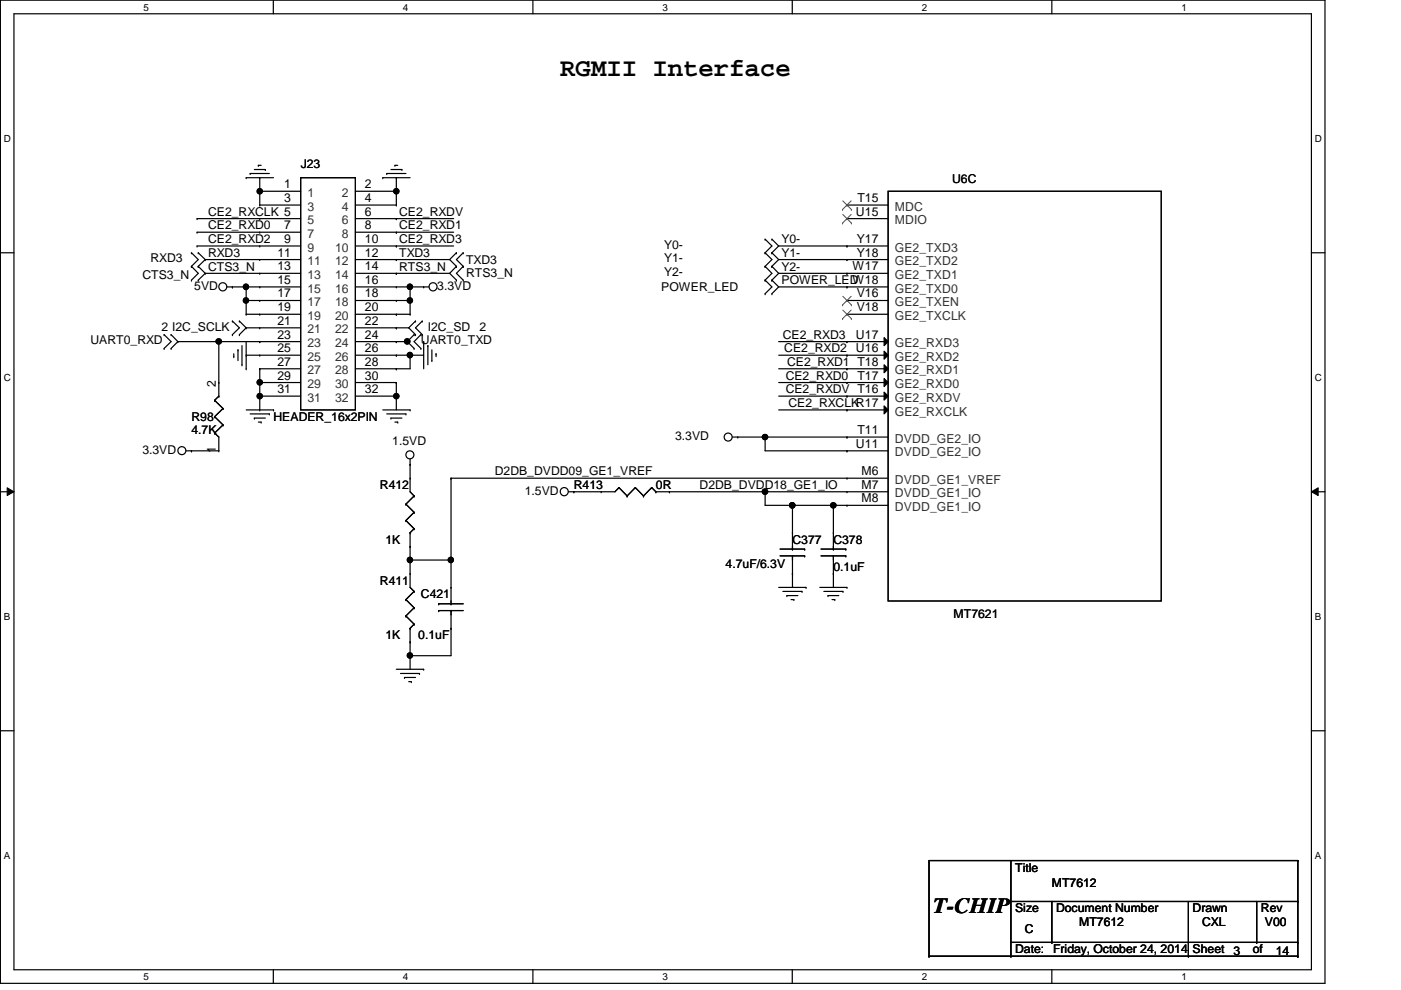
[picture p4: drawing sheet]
<svg xmlns="http://www.w3.org/2000/svg" width="297mm" height="210mm" viewBox="0 0 297 210" stroke-linecap="round" stroke-linejoin="round" font-family="sans-serif">
<path d="M.1 0h280.8v208.5h-280.8zM3 2.9h275v202.7h-275z" fill="none" stroke="#000" stroke-width=".25"/>
<g fill="#fff">
<path d="M30.4 .3h1.2v2.4h-1.2z"/>
<path d="M30.4 205.9h1.2v2.3h-1.2z"/>
</g>
<path d="M58 0v2.9M58 205.6v2.9" fill="none" stroke="#000" stroke-width=".25"/>
<g fill="#fff">
<path d="M85.4 .3h1.2v2.4h-1.2z"/>
<path d="M85.4 205.9h1.2v2.3h-1.2z"/>
</g>
<path d="M113 0v2.9M113 205.6v2.9" fill="none" stroke="#000" stroke-width=".25"/>
<g fill="#fff">
<path d="M140.5 .3h1.1v2.4h-1.1z"/>
<path d="M140.5 205.9h1.1v2.3h-1.1z"/>
</g>
<path d="M168 0v2.9M168 205.6v2.9" fill="none" stroke="#000" stroke-width=".25"/>
<g fill="#fff">
<path d="M195.4 .3h1.2v2.4h-1.2z"/>
<path d="M195.4 205.9h1.2v2.3h-1.2z"/>
</g>
<path d="M223 0v2.9M223 205.6v2.9" fill="none" stroke="#000" stroke-width=".25"/>
<g fill="#fff">
<path d="M250.5 .3h1.1v2.4h-1.1z"/>
<path d="M250.5 205.9h1.1v2.3h-1.1z"/>
<path d="M.8 28.2h1.5v2.4h-1.5z"/>
<path d="M278.8 28.2h1.4v2.4h-1.4z"/>
<path d="M.8 78.9h1.5v2.3h-1.5z"/>
<path d="M278.8 78.9h1.4v2.3h-1.4z"/>
</g>
<path d="M.1 53.6h2.9M278 53.6h2.9" fill="none" stroke="#000" stroke-width=".25"/>
<g fill="#fff">
<path d="M.8 129.6h1.4v2.3h-1.4z"/>
<path d="M278.8 129.6h1.3v2.3h-1.3z"/>
</g>
<path d="M.1 104.3h2.9M278 104.3h2.9" fill="none" stroke="#000" stroke-width=".25"/>
<path d="M1.5 103.4l1.5 .9-1.5 .8zM278 104.3l1.5-.9v1.7z" fill="#000"/>
<path d="M1.5 103.4l1.5 .9-1.5 .8zM278 104.3l1.5-.9v1.7z" fill="none" stroke="#000" stroke-width=".21"/>
<g fill="#fff">
<path d="M.8 180.3h1.4v2.3h-1.4z"/>
<path d="M278.8 180.3h1.3v2.3h-1.3z"/>
</g>
<g fill="none" stroke="#000" stroke-width=".25">
<path d="M52.2 37.7h.1M52.2 37.7h5.8M53 36.8h.1M53 36.8h4.1M53.9 35.9h2.4M54.8 35.1h.1M54.8 35.1h.6M55.1 37.7h.1M55.1 37.7v5.8M56.3 35.9h.1M63.8 37.7h11.5v49.2h-11.5zM81.1 37.7h.1"/>
<path d="M81.1 37.7h5.8M82 36.8h.1M82 36.8h4.1M82.9 35.9h2.3M83.7 35.1h.1M83.7 35.1h.6M84 37.7h.1M84 37.7v5.8M85.2 35.9h.1M40.6 53.6h.1M40.6 56.5h.1M40.6 59.4h.1"/>
<path d="M40.6 53.6l1.4 1.4-1.4 1.5M40.6 56.5l1.4 1.5-1.4 1.4M41.8 46.4h.1M41.8 52.2h.1M41.8 49.2h.1M41.8 52.2h22M41.8 46.4h22M41.8 49.2h22M42 56.5h.1M42 53.6h.1M42 59.4h.1M42 53.6l1.5 1.4"/>
<path d="M42 56.5l1.5 1.5M43.5 55h.1M43.5 58h.1M43.5 55h20.3M43.5 58h20.3M43.5 55l-1.5 1.5M43.5 58l-1.5 1.4M55.1 40.6h.1M55.1 43.5h.1M55.1 46.4h.1M55.1 49.2h.1M55.1 52.2h.1"/>
<path d="M55.1 55h.1M55.1 58h.1M55.1 40.6h8.7M55.1 43.5h8.7M75.3 52.2h20.9M75.3 55h20M75.3 58h20M75.3 46.4h20.9M75.3 49.2h20.9M75.3 40.6h8.7M75.3 43.5h8.7M84 46.4h.1"/>
<path d="M84 49.2h.1M84 52.2h.1M84 55h.1M84 58h.1M84 40.6h.1M84 43.5h.1M95.3 55l1.5 1.5M95.3 58l1.5 1.4M96.8 53.6h.1M96.8 56.5h.1M96.8 59.4h.1M96.8 53.6l-1.5 1.4"/>
<path d="M96.8 56.5l-1.5 1.5M98.2 56.5h.1M98.2 53.6h.1M98.2 59.4h.1M98.2 53.6l-1.4 1.4 1.4 1.5M98.2 56.5l-1.4 1.5 1.4 1.4M162.2 50.7h.1M162.2 53.6h.1M162.2 56.5h.1M162.2 59.4h.1M162.2 50.7l1.5 1.5-1.5 1.4M162.2 53.6l1.5 1.4-1.5 1.5"/>
<path d="M162.2 56.5l1.5 1.5-1.5 1.4M162.2 59.4l1.5 1.4-1.5 1.5M163.7 53.6h.1M163.7 50.7h.1M163.7 56.5h.1M163.7 59.4h.1M163.7 50.7l1.4 1.5M163.7 53.6l1.4 1.4M163.7 56.5l1.4 1.5M163.7 59.4l1.4 1.4M165.1 52.2h23.2M165.1 55h23.2"/>
<path d="M165.1 58h23.2M165.1 52.2l-1.4 1.4M165.1 55l-1.4 1.5M165.1 58l-1.4 1.4M179.6 52.2h.1M179.6 55h.1M179.6 58h.1M179.6 46.4h.1M179.6 43.5h.1M179.6 46.4h8.7M179.6 43.5h8.7M188.3 40.6h57.9v86.8h-57.9z"/>
<path d="M34.8 71h.1M34.8 73.9h.1M34.8 71l1.5 1.4-1.5 1.5M36.3 73.9h.1M36.3 71h.1M36.3 71l1.4 1.4M37.7 72.4h.1M37.7 72.4h26.1M37.7 72.4l-1.4 1.5M46.4 72.4h.1M46.4 72.4v11.6M48.1 60.8h15.7"/>
<path d="M49.3 60.8h.1M49.3 68.1h.1M49.3 71h.1M49.3 68.1l1.5 1.4-1.5 1.5M49.6 75.6h.1M49.6 75v.6M50.5 74.2h.1M50.5 74.2v2.3M50.8 71h.1M50.8 68.1h.1M50.8 68.1l1.4 1.4M51.3 77.3h.1"/>
<path d="M51.3 73.3v4M52.2 60.8h.1M52.2 63.7h.1M52.2 66.6h.1M52.2 69.5h.1M52.2 75.3h.1M52.2 78.2h.1M52.2 75.3h11.6M52.2 63.7h11.6M52.2 66.6h11.6M52.2 60.8v5.8M52.2 72.4v5.8"/>
<path d="M52.2 69.5h11.6M52.2 69.5l-1.4 1.5M55.1 72.4h.1M55.1 78.2h.1M55.1 60.8h.1M55.1 63.7h.1M55.1 66.6h.1M55.1 69.5h.1M55.1 75.3h.1M55.1 78.2h8.7M55.1 78.2v8.7M75.3 60.8h15.7"/>
<path d="M75.3 72.4h11.4M75.3 75.3h14.5M75.3 63.7h11.6M75.3 66.6h11.6M75.3 69.5h11.4M84 66.6h.1M84 75.3h.1M84 78.2h.1M84 69.5h.1M84 72.4h.1M84 60.8h.1M84 63.7h.1"/>
<path d="M86.4 72.4h.1M86.4 72.4l1.4 1.5M86.7 69.5l1.4 1.5M86.9 60.8h.1M86.9 63.7h.1M86.9 66.6h.1M86.9 75.3h.1M86.9 60.8v5.8M86.9 75.3v2.9h-11.6M87.8 71h.1M87.8 73.9h.1M87.8 71l-1.4 1.4"/>
<path d="M88.1 68.1h.1M88.1 71h.1M88.1 68.1l-1.4 1.4M89.2 73.9h.1M89.2 71h.1M89.2 71l-1.4 1.4 1.4 1.5M89.5 71h.1M89.5 68.1h.1M89.5 68.1l-1.4 1.4 1.4 1.5M89.8 60.8h.1M89.8 72.4h.1M89.8 72.4v5.8"/>
<path d="M90.7 73.3h.1M90.7 73.3v4M91.6 76.5h.1M91.6 74.2v2.3M92.5 75h.1M92.5 75v.6M162.2 62.3h.1M163.7 62.3h.1M165.1 60.8h23.2M165.1 72.4h23.2M165.1 75.3h23.2M165.1 78.2h23.2"/>
<path d="M165.1 60.8l-1.4 1.5M179.6 60.8h.1M179.6 72.4h.1M179.6 75.3h.1M179.6 78.2h.1M179.6 66.6h.1M179.6 63.7h.1M179.6 63.7h8.7M179.6 66.6h8.7M187.4 77.3l.9 .9-.9 .8zM187.4 74.5l.9 .8-.9 .9zM187.4 71.6l.9 .8-.9 .9z"/>
<path d="M39.5 95.6h6.9M40.6 95.6h.1M45.5 91.8h.1M45.5 88.3h.1M45.5 84.9h.1M45.5 91.8l.9 .9v2.9M45.5 88.3l1.8 1.8M45.5 84.9l1.8 1.7M46.4 84h.1M46.4 95.6h.1M46.4 81.1h.1M46.4 84l-.9 .9"/>
<path d="M47.3 90.1h.1M47.3 86.6h.1M47.3 90.1l-1.8 1.7M47.3 86.6l-1.8 1.7M52.2 86.9h5.8M53 87.8h4.1M53.9 88.6h.1M53.9 88.6h2.4M54.8 89.5h.6M55.1 84h.1M55.1 86.9h.1M55.1 81.1h.1"/>
<path d="M55.1 81.1h8.7M55.1 84h8.7M55.4 89.5h.1M57.1 87.8h.1M58 86.9h.1M75.3 81.1h8.7M75.3 84h8.7M81.1 86.9h5.8M82 87.8h4.1M82.9 88.6h.1M82.9 88.6h2.3M83.7 89.5h.6"/>
<path d="M84 84h.1M84 81.1h.1M84 81.1v5.8M84.3 89.5h.1M86.1 87.8h.1M86.9 98.5h.1M86.9 86.9h.1M86.9 97.3v7l.9 .9M155.3 92.7h33M156.4 92.7h.1M162.2 92.7h.1M162.2 92.7v2.9h26.1"/>
<path d="M165.1 81.1h23.2M165.1 84h23.2M165.1 86.9h23.2M179.6 95.6h.1M179.6 92.7h.1M179.6 81.1h.1M179.6 84h.1M179.6 86.9h.1M187.4 86.1l.9 .8-.9 .9zM187.4 83.1l.9 .9-.9 .8zM187.4 80.3l.9 .8-.9 .9zM86.1 106.9h.1"/>
<path d="M86.1 110.4h.1M86.1 106.9l1.7 1.7M86.1 110.4l1.7 1.7M86.9 118.7h.1M86.9 115.9h.1M86.9 112.9h.1M86.9 101.4h.1M86.9 112.9v11.6l.9 .9M86.9 118.7h8.7M87.8 105.2h.1M87.8 108.6h.1M87.8 112.1h.1"/>
<path d="M87.8 105.2l-1.7 1.7M87.8 108.6l-1.7 1.8M87.8 112.1l-.9 .8M95.6 118.7h.1M95.6 101.4h.1M95.6 101.4v26.6M95.6 101.4h92.7M121.7 104.3h.1M127.5 104.3h.1M131.2 103.4h.1M131.2 103.4l-.8 .9h-9.9M131.2 103.4l1.8 1.8"/>
<path d="M133 105.2h.1M134.7 103.4h.1M134.7 103.4l-1.7 1.8M134.7 103.4l1.7 1.8M136.4 105.2h.1M138.2 103.4h.1M138.2 103.4l-1.8 1.8M138.2 103.4l.9 .9M139.1 104.3h.1M139.1 104.3h49.2M141.9 104.3h.1M162.2 104.3h.1"/>
<path d="M162.2 104.3v2.8h26.1M165.4 117.9h5.2M165.4 116.4h5.2M168 107.1h.1M168 116.4h.1M168 117.9h.1M168 112.9h.1M168 107.1v9.3M168 117.9v6.6M170.6 117.9h.1M170.6 116.4h.1M174.1 117.9h5.2"/>
<path d="M174.1 116.4h5.2M176.7 107.1h.1M176.7 116.4h.1M176.7 117.9h.1M176.7 112.9h.1M176.7 107.1v9.3M176.7 117.9v6.6M179.3 117.9h.1M179.3 116.4h.1M179.6 101.4h.1M179.6 107.1h.1M179.6 104.3h.1"/>
<path d="M86.1 127.1h.1M86.1 130.6h.1M86.1 127.1l1.7 1.8M86.1 130.6l1.7 1.7M86.9 139h.1M86.9 136.1h.1M86.9 133.2h.1M86.9 121.6h.1M86.9 133.2v8.7M87.8 125.4h.1M87.8 128.9h.1M87.8 132.3h.1"/>
<path d="M87.8 125.4l-1.7 1.7M87.8 128.9l-1.7 1.7M87.8 132.3l-.9 .9M93 129.5h.1M93 128h.1M93 129.5h5.2M93 128h5.2M95.6 133.2h.1M95.6 128h.1M95.6 129.5h.1M95.6 124.5h.1M95.6 129.5v9.5h-8.7"/>
<path d="M165.1 124.5h5.8M166 125.4h4M166.8 126.3h.1M166.8 126.3h2.4M167.7 127.1h.6M168 121.6h.1M168.3 127.1h.1M170 125.4h.1M170.9 124.5h.1M173.8 124.5h5.8M174.7 125.4h4M175.6 126.3h.1"/>
<path d="M175.6 126.3h2.2M176.4 127.1h.6M176.7 121.6h.1M177 127.1h.1M178.7 125.4h.1M179.6 124.5h.1M.1 154.9h2.9M84 141.9h5.8M84.9 142.8h4M85.8 143.6h.1M85.8 143.6h2.3M86.7 144.5h.5"/>
<path d="M87.2 144.5h.1M88.9 142.8h.1M89.8 141.9h.1M278 154.9h2.9M214.3 182.5v20.2M214.3 191.1h60.9M214.3 199.8h60.9M223 199.8h.1M223 191.1v8.7M252 191.1v11.6M266.4 199.8h.1M266.4 191.1v8.7"/>
<path d="M275.2 182.5h.1M275.2 191.1h.1M275.2 199.8h.1M275.2 182.5h-78.2v20.2M275.2 182.5v20.2M197 202.7h.1M197 202.7h78.2M214.3 202.7h.1M252 202.7h.1M275.2 202.7h.1"/>
<circle cx="55.1" cy="40.6" r=".56"/>
<circle cx="84" cy="40.6" r=".56"/>
<circle cx="46.4" cy="72.4" r=".56"/>
<circle cx="47.2" cy="60.8" r=".86"/>
<circle cx="52.1" cy="60.8" r=".56"/>
<circle cx="52.1" cy="63.7" r=".56"/>
<circle cx="86.3" cy="72.4" r=".56"/>
<circle cx="86.9" cy="75.3" r=".56"/>
<circle cx="86.9" cy="60.8" r=".56"/>
<circle cx="86.9" cy="63.7" r=".56"/>
<circle cx="91.8" cy="60.8" r=".86"/>
<circle cx="38.6" cy="95.5" r=".85"/>
<circle cx="55.1" cy="81.1" r=".56"/>
<circle cx="55.1" cy="84" r=".56"/>
<circle cx="84" cy="84" r=".56"/>
<circle cx="86.9" cy="96.4" r=".85"/>
<circle cx="154.4" cy="92.7" r=".85"/>
<circle cx="162.2" cy="92.7" r=".56"/>
<circle cx="86.9" cy="118.7" r=".56"/>
<circle cx="95.6" cy="118.7" r=".56"/>
<circle cx="119.6" cy="104.2" r=".86"/>
<circle cx="162.2" cy="104.2" r=".57"/>
<circle cx="168" cy="107.1" r=".56"/>
<circle cx="176.7" cy="107.2" r=".56"/>
<circle cx="86.9" cy="139" r=".56"/>
</g>
<g fill="#000">
<path d="M187.4 77.3l.9 .9-.9 .8zM187.4 74.5l.9 .8-.9 .9zM187.4 71.6l.9 .8-.9 .9zM187.4 86.1l.9 .8-.9 .9zM187.4 83.1l.9 .9-.9 .8zM187.4 80.3l.9 .8-.9 .9z"/>
<circle cx="55.1" cy="40.6" r=".56"/>
<circle cx="84" cy="40.6" r=".56"/>
<circle cx="46.4" cy="72.4" r=".56"/>
<circle cx="52.1" cy="60.8" r=".56"/>
<circle cx="52.1" cy="63.7" r=".56"/>
<circle cx="86.3" cy="72.4" r=".56"/>
<circle cx="86.9" cy="75.3" r=".56"/>
<circle cx="86.9" cy="60.8" r=".56"/>
<circle cx="86.9" cy="63.7" r=".56"/>
<circle cx="55.1" cy="81.1" r=".56"/>
<circle cx="55.1" cy="84" r=".56"/>
<circle cx="84" cy="84" r=".56"/>
<circle cx="162.2" cy="92.7" r=".56"/>
<circle cx="86.9" cy="118.7" r=".56"/>
<circle cx="95.6" cy="118.7" r=".56"/>
<circle cx="162.2" cy="104.2" r=".57"/>
<circle cx="168" cy="107.1" r=".56"/>
<circle cx="176.7" cy="107.2" r=".56"/>
<circle cx="86.9" cy="139" r=".56"/>
</g>
<g fill="none" stroke="#4c4c4c" stroke-width=".21">
<path d="M178.6 47.3h.1M178.6 44.4h.1M178.7 45.5l1.8 1.8M178.7 42.6l1.8 1.8M180.5 45.5l-1.9 1.8M180.5 42.6l-1.9 1.8M180.5 47.3h.1M180.5 44.4h.1M178.6 67.6h.1M178.6 64.6h.1M178.7 65.7l1.8 1.9M178.7 62.8l1.8 1.8"/>
<path d="M180.5 65.7l-1.9 1.9M180.5 62.8l-1.9 1.8M180.5 67.6h.1M180.5 64.6h.1"/>
</g>
<text font-size="5.5" x="118.8" y="16.2">RGMII Interface</text>
<text font-size="4.6" x="197.8" y="193.5">T-CHIP</text>
<g font-size="2.6">
<text x="63.8" y="35.6">J23</text>
<text x="60.3" y="39.9">1</text>
<text x="77.4" y="39.9">2</text>
<text x="201.9" y="38.8">U6C</text>
<text x="44.1" y="45.8">CE2_RXCLK 5</text>
<text x="60.3" y="42.8">3</text>
<text x="77.4" y="42.8">4</text>
<text x="77.4" y="45.7">6</text>
<text x="84.6" y="45.8">CE2_RXDV</text>
<text x="181.5" y="45.7">U15</text>
<text x="181.8" y="42.8">T15</text>
<text x="44.1" y="51.6">CE2_RXD2</text>
<text x="44.1" y="48.6">CE2_RXD0</text>
<text x="60.3" y="48.6">7</text>
<text x="60.3" y="51.5">9</text>
<text x="77.4" y="48.6">8</text>
<text x="77.4" y="51.5">10</text>
<text x="84.6" y="48.6">CE2_RXD1</text>
<text x="84.6" y="51.6">CE2_RXD3</text>
<text x="140.8" y="52.7">Y0-</text>
<text x="165.7" y="51.6">Y0-</text>
<text x="181.7" y="51.5">Y17</text>
<text x="30.2" y="59.1">CTS3_N</text>
<text x="31.9" y="55.6">RXD3</text>
<text x="44.1" y="54.4">RXD3</text>
<text x="44.1" y="57.4">CTS3_N</text>
<text x="58.8" y="54.4">11</text>
<text x="58.8" y="57.3">13</text>
<text x="77.4" y="54.4">12</text>
<text x="77.4" y="57.3">14</text>
<text x="84.6" y="54.4">TXD3</text>
<text x="84.6" y="57.4">RTS3_N</text>
<text x="98.8" y="55.9">TXD3</text>
<text x="98.8" y="58.8">RTS3_N</text>
<text x="140.8" y="55.6">Y1-</text>
<text x="140.8" y="58.5">Y2-</text>
<text x="165.7" y="54.4">Y1-</text>
<text x="165.7" y="57.4">Y2-</text>
<text x="180.8" y="57.3">W17</text>
<text x="181.7" y="54.4">Y18</text>
<text x="41.2" y="61.4">5VD</text>
<text x="58.8" y="60.2">15</text>
<text x="58.8" y="63.1">17</text>
<text x="58.8" y="66">19</text>
<text x="77.4" y="60.2">16</text>
<text x="77.4" y="63.1">18</text>
<text x="77.4" y="66">20</text>
<text x="92.7" y="61.4">3.3VD</text>
<text x="140.2" y="61.7">POWER_LED</text>
<text x="165.7" y="60.2">POWER_LED</text>
<text x="180.8" y="60.2">W18</text>
<text x="181.6" y="66">V18</text>
<text x="181.6" y="63.1">V16</text>
<text x="34.2" y="70.1">2 I2C_SCLK</text>
<text x="58.8" y="68.9">21</text>
<text x="58.8" y="71.8">23</text>
<text x="77.4" y="68.9">22</text>
<text x="77.4" y="71.8">24</text>
<text x="90.7" y="70.1">I2C_SD</text>
<text x="101.7" y="70.1">2</text>
<text x="166" y="71.8">CE2_RXD3</text>
<text x="181.5" y="71.8">U17</text>
<text x="19.2" y="73">UART0_RXD</text>
<text x="58.8" y="74.7">25</text>
<text x="58.8" y="77.6">27</text>
<text x="77.4" y="74.7">26</text>
<text x="77.4" y="77.6">28</text>
<text x="89.2" y="73">UART0_TXD</text>
<text x="166.3" y="74.7">CE2_RXD2</text>
<text x="166.9" y="77.6">CE2_RXD1 T18</text>
<text x="181.5" y="74.7">U16</text>
<text x="45.8" y="82" transform="rotate(-90 45.8 82)">2</text>
<text x="58.8" y="80.5">29</text>
<text x="58.8" y="83.4">31</text>
<text x="77.4" y="80.5">30</text>
<text x="77.4" y="83.4">32</text>
<text x="166.6" y="80.5">CE2_RXD0</text>
<text x="166.6" y="83.4">CE2_RXDV T16</text>
<text x="181.8" y="80.5">T17</text>
<text x="40.6" y="89.2">R98</text>
<text x="58" y="89.2">HEADER_16x2PIN</text>
<text x="167.2" y="86.3">CE2_RXCLKR17</text>
<text x="40.6" y="92.1">4.7K</text>
<text x="83.2" y="94.4">1.5VD</text>
<text x="143.1" y="93.3">3.3VD</text>
<text x="181.5" y="95">U11</text>
<text x="181.8" y="92">T11</text>
<text x="30.2" y="96.2">3.3VD</text>
<text x="45.8" y="96.1" transform="rotate(-90 45.8 96.1)">1</text>
<text x="104.9" y="100.8">D2DB_DVDD09_GE1_VREF</text>
<text x="182.7" y="100.8">M6</text>
<text x="80.6" y="103.7">R412</text>
<text x="111.2" y="104.9">1.5VD</text>
<text x="121.7" y="103.7">R413</text>
<text x="139.1" y="103.7">0R</text>
<text x="148.3" y="103.7">D2DB_DVDD18_GE1_IO</text>
<text x="182.7" y="106.5">M8</text>
<text x="182.7" y="103.6">M7</text>
<text x="81.7" y="115.3">1K</text>
<text x="168" y="115.3">C377</text>
<text x="176.7" y="115.3">C378</text>
<text x="80.6" y="124">R411</text>
<text x="153.8" y="120.5">4.7uF/6.3V</text>
<text x="176.7" y="121.1">0.1uF</text>
<text x="89.2" y="126.9">C421</text>
<text x="202.2" y="130.9">MT7621</text>
<text x="81.7" y="135.6">1K</text>
<text x="88.7" y="135.6">0.1uF</text>
<text x="215.2" y="184.8">Title</text>
<text x="223" y="188">MT7612</text>
<text x="215.2" y="193.5">Size</text>
<text x="217.3" y="197.8">C</text>
<text x="223.9" y="193.5">Document Number</text>
<text x="228.8" y="196.3">MT7612</text>
<text x="252.9" y="193.5">Drawn</text>
<text x="254.9" y="196.3">CXL</text>
<text x="267.3" y="193.5">Rev</text>
<text x="268.2" y="196.3">V00</text>
<text x="215.2" y="202.1">Date:</text>
<text x="223.3" y="202.1">Friday, October 24, 2014</text>
<text x="252.9" y="202.1">Sheet</text>
<text x="261.5" y="202.4">3</text>
<text x="265.6" y="202.1">of</text>
<text x="270.5" y="202.4">14</text>
</g>
<g font-size="2.6" fill="#333">
<text x="65.2" y="41.7">1</text>
<text x="72.5" y="41.7">2</text>
<text x="65.2" y="44.7">3</text>
<text x="65.2" y="47.5">5</text>
<text x="72.5" y="44.7">4</text>
<text x="72.5" y="47.5">6</text>
<text x="189.7" y="47.5">MDIO</text>
<text x="189.7" y="44.7">MDC</text>
<text x="65.2" y="50.4">7</text>
<text x="65.2" y="53.3">9</text>
<text x="71" y="53.3">10</text>
<text x="72.5" y="50.4">8</text>
<text x="189.7" y="53.3">GE2_TXD3</text>
<text x="65.2" y="56.2">11</text>
<text x="65.2" y="59.1">13</text>
<text x="71" y="56.2">12</text>
<text x="71" y="59.1">14</text>
<text x="189.7" y="59.1">GE2_TXD1</text>
<text x="189.7" y="56.2">GE2_TXD2</text>
<text x="65.2" y="62">15</text>
<text x="65.2" y="64.9">17</text>
<text x="71" y="62">16</text>
<text x="71" y="64.9">18</text>
<text x="189.7" y="64.9">GE2_TXEN</text>
<text x="189.7" y="62">GE2_TXD0</text>
<text x="65.2" y="67.8">19</text>
<text x="65.2" y="70.7">21</text>
<text x="71" y="67.8">20</text>
<text x="71" y="70.7">22</text>
<text x="189.7" y="67.8">GE2_TXCLK</text>
<text x="65.2" y="73.6">23</text>
<text x="65.2" y="76.5">25</text>
<text x="71" y="73.6">24</text>
<text x="71" y="76.5">26</text>
<text x="189.7" y="76.5">GE2_RXD2</text>
<text x="189.7" y="73.6">GE2_RXD3</text>
<text x="65.2" y="79.4">27</text>
<text x="65.2" y="82.3">29</text>
<text x="71" y="79.4">28</text>
<text x="71" y="82.3">30</text>
<text x="189.7" y="82.3">GE2_RXD0</text>
<text x="189.7" y="79.4">GE2_RXD1</text>
<text x="65.2" y="85.2">31</text>
<text x="71" y="85.2">32</text>
<text x="189.7" y="88.1">GE2_RXCLK</text>
<text x="189.7" y="85.2">GE2_RXDV</text>
<text x="189.7" y="93.9">DVDD_GE2_IO</text>
<text x="189.7" y="96.8">DVDD_GE2_IO</text>
<text x="189.7" y="102.6">DVDD_GE1_VREF</text>
<text x="189.7" y="105.5">DVDD_GE1_IO</text>
<text x="189.7" y="108.3">DVDD_GE1_IO</text>
</g>
<g font-size="2.1">
<text x="30.4" y="2.2">5</text>
<text x="85.4" y="2.2">4</text>
<text x="140.5" y="2.2">3</text>
<text x="195.4" y="2.2">2</text>
<text x="250.5" y="2.2">1</text>
<text x=".8" y="30.1">D</text>
<text x="278.8" y="30.1">D</text>
<text x=".8" y="80.8">C</text>
<text x="278.8" y="80.8">C</text>
<text x=".8" y="131.5">B</text>
<text x="278.8" y="131.5">B</text>
<text x=".8" y="182.2">A</text>
<text x="278.8" y="182.2">A</text>
<text x="30.4" y="207.8">5</text>
<text x="85.4" y="207.8">4</text>
<text x="140.5" y="207.8">3</text>
<text x="195.4" y="207.8">2</text>
<text x="250.5" y="207.8">1</text>
</g>
</svg>
